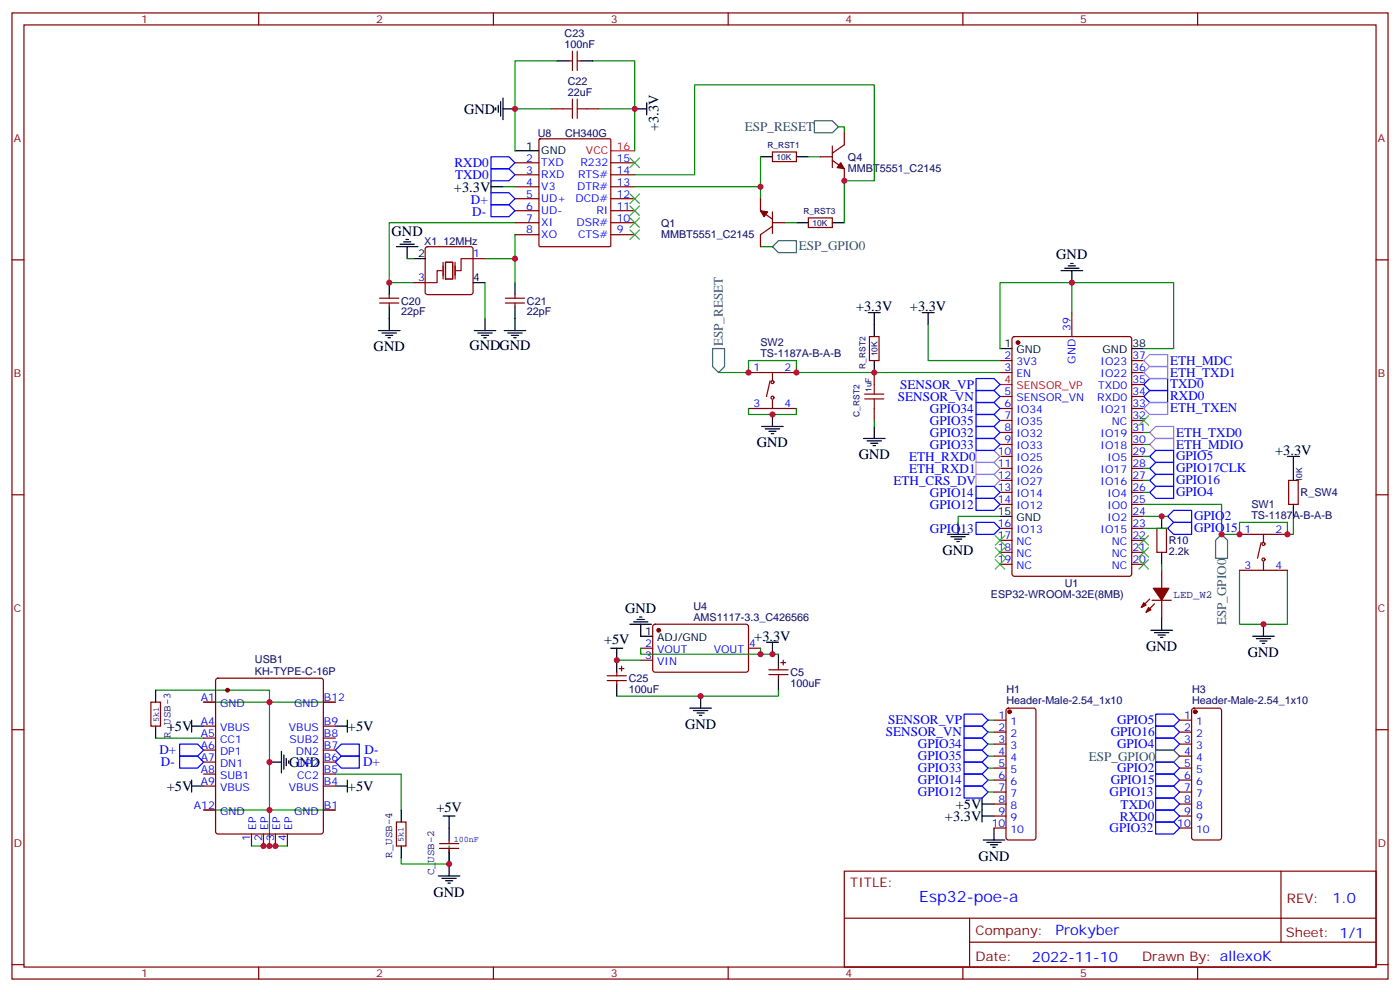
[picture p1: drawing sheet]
<svg xmlns="http://www.w3.org/2000/svg" width="412mm" height="292mm" viewBox="0 0 412 292" stroke-linecap="round" stroke-linejoin="round" font-family="sans-serif">
<g fill="none" stroke="#870000" stroke-width=".35">
<path d="M3.5 3.8h405.4v284.3h-405.4zM7.1 7.3h398.2v277.3h-398.2zM76.2 3.8v3.5M145.3 3.8v3.5M167.6 17.9h1M168.6 15.1v5.6M170 15.1v5.6M170 17.9h1.1M214.5 3.8v3.5M283.6 3.8v3.5M352.8 3.8v3.5M162.3 32h3.5"/>
<path d="M172.9 32h3.5M248.7 39.1v3.5l-3.5 2.5M151.7 47.9h7M151.7 51.4h7M151.7 55h7M151.7 58.5h7M158.8 41l.3-.1h20.5l.3 .1v31.2l-.2 .4h-20.6l-.3-.2zM179.9 47.9h7.1M179.9 51.4h7.1M179.9 55h7.1M179.9 58.5h7.1M224 58.5v3.5l3.5 2.5"/>
<path d="M227.5 44.7h7.1v2.9h-7.1zM241.7 46.1h3.5M245.2 47.2l3.5 2.5v3.5M245.2 43v6.3M3.5 76.5h3.6M125.5 72.8l.4-.2h12.7l.5 .2 .2 .5v12.7l-.2 .5-.5 .2h-12.7l-.5-.2-.2-.5v-12.7zM139.3 76.1h3.6M151.7 62h7M151.7 65.5h7M151.7 69.1h7M179.9 62h7.1M179.9 65.5h7.1"/>
<path d="M179.9 69.1h7.1M227.5 65.5h3.6M227.5 62.4v6.3M227.5 66.6l-3.5 2.5v3.5M238.1 64.1h7.1v2.9h-7.1zM405.3 76.5h3.6M111.8 89.2h5.7M111.8 87.8h5.7M114.7 86.7v1.1M114.7 89.2v1M121.7 83.2h3.5M148.9 89.2h5.6"/>
<path d="M148.9 87.8h5.6M151.7 86.7v1.1M151.7 89.2v1M256.1 99.1h2.8v7h-2.8zM298.3 99.3l.5-.2h33.9l.6 .4 .1 69.4-.5 .7h-34.1l-.6-.4-.1-69.4zM315.7 92v7.1M220.5 109.6h14.1M226.8 112.1l-1 4.6M227.5 109.6v2.5M227.5 117.8v2.4M257.5 109.6v3.6M294.6 106.1h3.5"/>
<path d="M294.6 109.6h3.5M294.6 116.7h3.5M333.4 106.1h3.5M333.4 109.6h3.5M333.4 113.2h3.5M333.4 116.7h3.5M220.5 120.2h14.1M257.5 120.2v3.6M294.6 120.2h3.5M294.6 123.8h3.5M294.6 127.3h3.5M294.6 130.8h3.5"/>
<path d="M294.6 134.3h3.5M294.6 137.9h3.5M333.4 120.2h3.5M333.4 123.8h3.5M333.4 127.3h3.5M333.4 130.8h3.5M333.4 134.3h3.5M333.4 137.9h3.5M3.5 145.6h3.6M294.6 141.4h3.5M294.6 144.9h3.5M294.6 148.4h3.5"/>
<path d="M294.6 155.5h3.5M294.6 159h3.5M333.4 141.4h3.5M333.4 144.9h3.5M333.4 148.4h3.5M333.4 152h3.5M333.4 155.5h3.5M333.4 159h3.5M340.8 155.5h2.8v7.1h-2.8zM365.1 157.3h14.1M371.5 159.7l-1.1 4.6M372.2 157.3v2.4"/>
<path d="M379.6 141.4h2.8v7h-2.8zM405.3 145.6h3.6M294.6 162.6h3.5M294.6 166.1h3.5M333.4 162.6h3.5M333.4 166.1h3.5M338.7 176.3l-2.5 2.5M339.4 176.7h5.6M340.1 177.7l-2.5 2.5M342.2 167.9v5.2M342.2 176.7v5.3M365.1 167.9h14.1"/>
<path d="M372.2 165.4v2.5M63.7 199.8l.5-.2h30.3l.5 .2 .2 .5v44.5l-.2 .5-.5 .2h-30.3l-.5-.3-.2-.4v-44.5zM178.9 198.9h5.6M181.7 197.8v1.1M182.4 196.8h1.4M183.1 196.1v1.4M188.7 190.8h3.6M188.7 194.3h3.6M192.5 183.9l.5-.2 27.1 .1 .4 .6-.1 13-.6 .4h-27.1l-.4-.7v-12.7zM220.5 190.8h3.5M226.5 197.1h5.6M226.5 198.5h5.6"/>
<path d="M229.3 196.1v1M229.3 198.5v1.1M230 195h1.4M230.7 194.3v1.4M3.5 214.8h3.6M44.4 206.7h2.9v7h-2.9zM60 217.2h3.5M60 213.7h3.5M60 206.7h3.5M95.2 217.2h3.6M95.2 213.7h3.6M95.2 206.7h3.6"/>
<path d="M178.9 200.3h5.6M181.7 200.3v1.1M292.8 211.9h3.5M292.8 215.5h3.5M292.8 219h3.5M296.6 208.6l.4-.2h7.4l.7 .5 .1 37.6-.3 .5-.5 .2h-7.4l-.5-.2-.2-.5v-37.4zM347.5 211.9h3.5M347.5 215.5h3.5M347.5 219h3.5M351.2 208.6l.5-.2h7.4l.7 .5v37.6l-.2 .5-.5 .2h-7.4l-.5-.2-.2-.5v-37.4zM405.3 214.8h3.6M60 238.4h3.5"/>
<path d="M60 231.4h3.5M60 227.8h3.5M60 224.3h3.5M60 220.8h3.5M95.2 238.4h3.6M95.2 231.4h3.6M95.2 227.8h3.6M95.2 224.3h3.6M95.2 220.8h3.6M292.8 222.5h3.5M292.8 226.1h3.5M292.8 229.6h3.5"/>
<path d="M292.8 233.1h3.5M292.8 236.6h3.5M347.5 222.5h3.5M347.5 226.1h3.5M347.5 229.6h3.5M347.5 233.1h3.5M347.5 236.6h3.5M74.1 245.5v3.5M77.6 245.5v3.5M81.1 245.5v3.5M84.7 245.5v3.5M116.8 241.9h2.8v7.1h-2.8z"/>
<path d="M129.5 249.7h5.6M129.5 248.3h5.6M132.3 247.2v1.1M132.3 249.7v1.1M248.7 256.4h156.6v28.2h-156.6zM292.8 240.2h3.5M292.8 243.7h3.5M347.5 240.2h3.5M347.5 243.7h3.5M377.3 256.4v20.9M248.7 270.2h156.5M285.6 277.3h119.6"/>
<path d="M285.6 270.2v14.2M3.5 283.9h3.6M76.2 284.6v3.5M145.3 284.6v3.5M214.5 284.6v3.5M283.6 284.6v3.5M352.8 284.6v3.5M405.3 283.9h3.6"/>
<circle cx="227.5" cy="112.5" r=".44"/>
<circle cx="227.5" cy="117.1" r=".44"/>
<circle cx="372.2" cy="160.1" r=".44"/>
<circle cx="372.2" cy="164.7" r=".44"/>
</g>
<g fill="none" stroke="#000" stroke-width=".35">
<path d="M164 17.9h3.6M171.1 17.9h3.5M146 31.7v.7M146.8 31v2.1M147.5 29.9v4.2M148.2 32h3.5M148.2 28.9v6.3M187 32h3.5M190.5 30.3v3.5M144.6 55h3.6M144.6 53.2v3.5M151.7 44.4h7"/>
<path d="M224 46.1h3.5M234.6 46.1h3.5M116.8 72.6h6.3M117.8 71.9h4.3M118.9 71.2h2.1M119.6 70.5h.7M119.9 72.6v3.5M121.7 76.1h3.5M234.6 65.5h3.5M245.2 65.5h3.5M312.6 79.7h6.3M313.6 79h4.3"/>
<path d="M314.7 78.2h2.1M315.4 77.5h.7M315.7 79.7v3.5M111.5 97.3h6.3M112.5 98h4.3M113.6 98.7h2.1M114.3 99.4h.7M114.7 83.2v3.5M114.7 90.2v7.1M139.3 83.2h3.6M139.7 97.3h6.3M140.8 98h4.2"/>
<path d="M141.8 98.7h2.1M142.5 99.4h.7M142.9 93.8v3.5M148.5 97.3h6.4M149.6 98h4.2M150.6 98.7h2.2M151.3 99.4h.7M151.7 83.2v3.5M151.7 90.2v7.1M255.8 92h3.5M257.5 92v7.1M271.6 92h3.6"/>
<path d="M273.4 92v3.5M257.5 106.1v3.5M294.6 102.6h3.5M333.4 102.6h3.5M224.4 125.5h6.3M225.4 126.2h4.3M226.5 126.9h2.1M227.2 127.6h.7M227.5 122v3.5M254.4 129h6.3M255.4 129.8h4.2M256.5 130.5h2.1"/>
<path d="M257.2 131.2h.7M257.5 125.5v3.5M379.2 134.3h3.6M381 134.3v7.1M279 157.3h6.4M280.1 158h4.2M281.2 158.7h2.1M281.9 159.4h.7M282.2 153.7v3.6M294.6 152h3.5M342.2 152v3.5M381 148.4v3.6"/>
<path d="M342.2 162.6v3.5M179.9 190.8h3.5M181.7 190.8v7M185.6 183.7h6.3M186.6 183h4.3M187.7 182.3h2.1M188.4 181.6h.7M188.7 183.7v3.6h3.6M225.8 189h3.5M227.5 189v3.5M229.3 192.5v3.6M229.3 199.6v3.5"/>
<path d="M339 185.5h6.4M340.1 186.2h4.2M341.1 186.9h2.2M341.8 187.6h.7M342.2 182v3.5M369 187.3h6.4M370.1 188h4.2M371.1 188.7h2.1M371.8 189.4h.7M372.2 183.7v3.6M45.9 203.1v3.6M45.9 213.7v3.5"/>
<path d="M56.4 211.9v3.6M56.4 213.7h3.6M98.8 213.7h3.5M102.3 211.9v3.6M181.7 201.4v3.5M203.2 208.4h6.3M204.3 209.1h4.2M205.3 209.8h2.1M206 210.5h.7M206.4 204.9v3.5M56.4 231.4h3.6M56.4 229.6v3.5"/>
<path d="M79.4 224.3h3.5M82.9 221.1v6.4M83.6 222.2v4.2M84.3 223.2v2.2M85 223.9v.7M98.8 231.4h3.5M102.3 229.6v3.5M118.2 238.4v3.5M289.3 234.9v7M289.3 236.6h3.5M118.2 249v3.5M129.1 257.8h6.4"/>
<path d="M130.2 258.5h4.2M130.5 240.2h3.6M131.2 259.2h2.1M131.9 259.9h.7M132.3 240.2v7M132.3 250.8v7M289.3 240.2h3.5M289.6 247.2h6.4M290.7 247.9h4.2M291.7 248.6h2.2M292.5 249.3h.7M292.8 243.7v3.5"/>
</g>
<path d="M179.9 44.4h7.1M294.6 113.2h3.5" fill="none" stroke="#f00" stroke-width=".35"/>
<g fill="#870000" stroke="#870000" stroke-width=".35">
<path d="M338.3 178.8l.7 .7-1.4 .7z"/>
<path d="M336.9 177.4l.7 .7-1.4 .7z"/>
<path d="M339.7 173.1h4.6l-2.1 3.6z"/>
<path d="M247.6 47.9l1.1 1.8-2.1-.4z"/>
<path d="M224 62l2.1 .4-1 1.4z"/>
<circle cx="299.9" cy="100.8" r=".53"/>
<circle cx="194" cy="185.5" r=".53"/>
<circle cx="352.1" cy="209.5" r=".53"/>
<circle cx="297.4" cy="209.5" r=".53"/>
<circle cx="67" cy="203.1" r=".53"/>
</g>
<g fill="none" stroke="#00f" stroke-width=".35">
<path d="M144.6 46.1h5.3l1.8 1.8-1.8 1.8h-5.3zM144.6 49.7h5.3l1.8 1.7-1.8 1.8h-5.3zM144.6 56.7h5.3l1.8 1.8-1.8 1.8h-5.3zM144.6 60.3h5.3l1.8 1.7-1.8 1.8h-5.3zM287.5 111.4h5.3l1.8 1.8-1.8 1.7h-5.3zM287.5 114.9h5.3l1.8 1.8-1.8 1.8h-5.3zM287.5 118.5h5.3l1.8 1.7-1.8 1.8h-5.3zM336.9 116.7l1.8-1.8h5.3v3.6h-5.3zM338.7 111.4h5.3v3.5h-5.3l-1.8-1.7zM287.5 122h5.3l1.8 1.8-1.8 1.7h-5.3zM287.5 125.5h5.3l1.8 1.8-1.8 1.7h-5.3zM287.5 129h5.3l1.8 1.8-1.8 1.8h-5.3z"/>
<path d="M338.7 137.9l1.7-1.8h5.3v3.5h-5.3zM338.7 134.3l1.7-1.7h5.3v3.5h-5.3zM287.5 143.2h5.3l1.8 1.7-1.8 1.8h-5.3zM287.5 146.7h5.3l1.8 1.7-1.8 1.8h-5.3zM287.5 153.7h5.3l1.8 1.8-1.8 1.8h-5.3zM338.7 141.4l1.7-1.8h5.3v3.6h-5.3zM338.7 144.9l1.7-1.7h5.3v3.5h-5.3zM344 155.5l1.7-1.8h5.3v3.6h-5.3zM345.7 150.2h5.3v3.5h-5.3l-1.7-1.7zM52.9 219h5.3l1.8 1.8-1.8 1.7h-5.3zM284 217.2h5.3l1.7 1.8-1.7 1.8h-5.3zM284 213.7h5.3l1.7 1.8-1.7 1.7h-5.3z"/>
<path d="M284 210.2h5.3l1.7 1.7-1.7 1.8h-5.3zM340.4 210.2h5.3l1.8 1.7-1.8 1.8h-5.3zM340.4 213.7h5.3l1.8 1.8-1.8 1.7h-5.3zM340.4 217.2h5.3l1.8 1.8-1.8 1.8h-5.3zM52.9 222.5h5.3l1.8 1.8-1.8 1.8h-5.3zM98.8 220.8l1.7-1.8h5.3v3.5h-5.3zM98.8 224.3l1.7-1.8h5.3v3.6h-5.3zM284 231.4h5.3l1.7 1.7-1.7 1.8h-5.3zM284 227.8h5.3l1.7 1.8-1.7 1.8h-5.3zM284 224.3h5.3l1.7 1.8-1.7 1.7h-5.3zM284 220.8h5.3l1.7 1.7-1.7 1.8h-5.3zM340.4 224.3h5.3l1.8 1.8-1.8 1.7h-5.3z"/>
<path d="M340.4 227.8h5.3l1.8 1.8-1.8 1.8h-5.3zM340.4 231.4h5.3l1.8 1.7-1.8 1.8h-5.3zM340.4 234.9h5.3l1.8 1.7-1.8 1.8h-5.3zM340.4 238.4h5.3l1.8 1.8-1.8 1.7h-5.3zM340.4 241.9h5.3l1.8 1.8-1.8 1.8h-5.3z"/>
</g>
<g fill="none" stroke="#008700" stroke-width=".35">
<path d="M164 17.9h-12.3v14.1h10.6M174.6 17.9h12.4v14.1M151.7 32v12.4M176.4 32h10.6M187 32v12.4M246.9 37.3h1.8v1.8M148.2 55h3.5M187 51.4h17.6v-26.4h52.9v28.2h-8.8v12.3M224 46.1v8.9h-37M224 55v3.5M238.1 46.1h3.6M119.9 76.1h1.8"/>
<path d="M151.7 69.1v7h-8.8M151.7 65.5h-37v17.7h7M151.7 76.1v7.1M224 72.6h3.5M231.1 65.5h3.5M142.9 83.2v10.6M273.4 95.5v10.6h21.2M315.7 83.2v8.8M211.7 109.6h8.8v-3.5h14.1v3.5h60M294.6 102.6v-19.4h51.1v19.4h-8.8M220.5 120.2v1.8h14.1v-1.8M257.5 123.8v1.7"/>
<path d="M336.9 137.9h1.8M336.9 127.3h1.8M336.9 130.8h1.8M336.9 134.3h1.8M294.6 152h-12.4v1.7M336.9 148.4h22.9v8.9h5.3v-3.6h14.1v3.6h1.8v-5.3M336.9 152h7.1M336.9 141.4h1.8M336.9 144.9h1.8M336.9 155.5h7.1M342.2 166.1v1.8M365.1 167.9v15.8h14.1v-15.8"/>
<path d="M181.7 194.3h7M188.7 190.8v1.7h35.3M224 190.8v1.7h5.3M45.9 203.1h33.5v45.9M45.9 217.2h14.1M60 206.7h38.8M229.3 203.1v1.8h-47.6M291 211.9h1.8M291 215.5h1.8M291 219h1.8M60 238.4h38.8M98.8 227.8h19.4v10.6"/>
<path d="M291 222.5h1.8M291 226.1h1.8M291 229.6h1.8M291 233.1h1.8M74.1 249h10.6M132.3 249v5.3h-14.1v-1.8"/>
</g>
<path d="M130.2 79.7h-1.4v3.5h-3.6M130.5 77.2v4.9M131.2 77.2h2.1v4.9h-2.1zM134.1 77.2v4.9M139.3 76.1h-3.5v3.6h-1.4" fill="none" stroke="#870012" stroke-width=".35"/>
<path d="M239.9 35.6h5.3l1.7 1.7-1.7 1.8h-5.3zM227.5 72.6l1.8-1.8h5.3v3.6h-5.3zM209.9 102.6h3.5v5.3l-1.7 1.7-1.8-1.7zM359.8 157.3l1.8 1.7v5.3h-3.5v-5.3zM340.4 220.8h5.3l1.8 1.7-1.8 1.8h-5.3z" fill="none" stroke="#366" stroke-width=".35"/>
<path d="M165.8 32h2.8M168.6 29.2v5.7M170 29.2v5.7M170 32h2.9M254.7 116h5.6M254.7 117.4h5.6M257.5 113.2v2.8M257.5 117.4v2.8" fill="none" stroke="#a10000" stroke-width=".35"/>
<path d="M336.9 109.6l1.8-1.7h5.3v3.5h-5.3zM336.9 106.1l1.8-1.7h5.3v3.5h-5.3zM338.7 118.5h5.3v3.5h-5.3l-1.8-1.8zM287.5 136.1h5.3l1.8 1.8-1.8 1.7h-5.3zM287.5 132.6h5.3l1.8 1.7-1.8 1.8h-5.3zM287.5 139.6h5.3l1.8 1.8-1.8 1.8h-5.3zM338.7 127.3l1.7-1.8h5.3v3.5h-5.3zM338.7 130.8l1.7-1.8h5.3v3.6h-5.3z" fill="none" stroke="#f0f" stroke-width=".35"/>
<g fill="none" stroke="#3c3" stroke-width=".35">
<path d="M185.6 46.5l2.8 2.8M185.6 57.1l2.8 2.8M188.4 46.5l-2.8 2.8M188.4 57.1l-2.8 2.8M185.6 60.6l2.8 2.8M185.6 64.1l2.8 2.9M185.6 67.7l2.8 2.8M188.4 60.6l-2.8 2.8M188.4 64.1l-2.8 2.9M188.4 67.7l-2.8 2.8M335.5 122.3l2.8 2.9M338.3 122.3l-2.8 2.9"/>
<path d="M293.2 157.6l2.8 2.8M296 157.6l-2.8 2.8M335.5 157.6l2.8 2.8M338.3 157.6l-2.8 2.8M293.2 161.1l2.8 2.9M293.2 164.7l2.8 2.8M296 161.1l-2.8 2.9M296 164.7l-2.8 2.8M335.5 161.1l2.8 2.9M335.5 164.7l2.8 2.8M338.3 161.1l-2.8 2.9M338.3 164.7l-2.8 2.8"/>
</g>
<g fill="#c00">
<circle cx="315.7" cy="83.2" r=".88"/>
<circle cx="257.5" cy="109.6" r=".88"/>
<circle cx="206.4" cy="204.9" r=".88"/>
<circle cx="224" cy="192.5" r=".88"/>
<circle cx="227.5" cy="192.5" r=".88"/>
<circle cx="181.7" cy="194.3" r=".88"/>
<circle cx="359.8" cy="157.3" r=".88"/>
<circle cx="227.5" cy="122" r=".88"/>
<circle cx="234.6" cy="109.6" r=".88"/>
<circle cx="220.5" cy="109.6" r=".88"/>
<circle cx="372.2" cy="183.7" r=".88"/>
<circle cx="379.2" cy="157.3" r=".88"/>
<circle cx="365.1" cy="157.3" r=".88"/>
<circle cx="114.7" cy="83.2" r=".88"/>
<circle cx="151.7" cy="76.1" r=".88"/>
<circle cx="187" cy="32" r=".88"/>
<circle cx="151.7" cy="32" r=".88"/>
<circle cx="224" cy="55" r=".88"/>
<circle cx="342.2" cy="152" r=".88"/>
<circle cx="79.4" cy="249" r=".88"/>
<circle cx="81.1" cy="249" r=".88"/>
<circle cx="77.6" cy="249" r=".88"/>
<circle cx="79.4" cy="224.3" r=".88"/>
<circle cx="79.4" cy="238.4" r=".88"/>
<circle cx="79.4" cy="206.7" r=".88"/>
<circle cx="132.3" cy="254.3" r=".88"/>
<circle cx="248.7" cy="53.2" r=".88"/>
</g>
<text font-size="4.6" fill="#00f" x="270.8" y="265.4">Esp32-poe-a</text>
<g font-size="4.2">
<text x="136.7" y="33.5">GND</text>
<text x="194" y="38.5" transform="rotate(-90 194 38.5)">+3.3V</text>
<text x="133.7" y="56.4">+3.3V</text>
<text x="115.4" y="69.4">GND</text>
<text x="311.1" y="76.4">GND</text>
<text x="252.2" y="91.6">+3.3V</text>
<text x="268" y="91.6">+3.3V</text>
<text x="110.1" y="103.3">GND</text>
<text x="138.3" y="103">GNDGND</text>
<text x="223" y="131.7">GND</text>
<text x="252.9" y="135.2">GND</text>
<text x="375.6" y="134">+3.3V</text>
<text x="277.6" y="163.4">GND</text>
<text x="184.1" y="180.4">GND</text>
<text x="177.9" y="189.6">+5V</text>
<text x="222.2" y="188.6">+3.3V</text>
<text x="337.6" y="191.7">GND</text>
<text x="367.6" y="193.4">GND</text>
<text x="49.1" y="215.2">+5V</text>
<text x="102.5" y="215.2">+5V</text>
<text x="201.8" y="214.6">GND</text>
<text x="85.2" y="225.7">GND</text>
<text x="49.1" y="232.8">+5V</text>
<text x="102.5" y="232.8">+5V</text>
<text x="128.5" y="239">+5V</text>
<text x="281.6" y="238.1">+5V</text>
<text x="278.4" y="241.5">+3.3V</text>
<text x="288.2" y="253.4">GND</text>
<text x="127.7" y="264">GND</text>
</g>
<g font-size="4.2" fill="#00f">
<text x="392.5" y="265.7">1.0</text>
<text x="310.9" y="275.2">Prokyber</text>
<text x="304" y="283">2022-11-10</text>
</g>
<g font-size="3.9" fill="#366">
<text x="219.4" y="38.5">ESP_RESET</text>
<text x="235.3" y="73.7">ESP_GPIO0</text>
<text x="213" y="101.9" transform="rotate(-90 213 101.9)">ESP_RESET</text>
<text x="361.2" y="184.1" transform="rotate(-90 361.2 184.1)">ESP_GPIO0</text>
<text x="320.7" y="223.9">ESP_GPIO0</text>
</g>
<g font-size="3.9" fill="#00f">
<text x="133.8" y="49.3">RXD0</text>
<text x="134" y="52.8">TXD0</text>
<text x="138.7" y="59.9">D+</text>
<text x="139.1" y="63.5">D-</text>
<text x="344.7" y="107.3">ETH_MDC</text>
<text x="344.7" y="110.8">ETH_TXD1</text>
<text x="264.5" y="118">SENSOR_VN</text>
<text x="265.2" y="114.4">SENSOR_VP</text>
<text x="344.7" y="117.9">RXD0</text>
<text x="344.7" y="114.3">TXD0</text>
<text x="273.9" y="121.5">GPIO34</text>
<text x="273.9" y="125">GPIO35</text>
<text x="344.7" y="121.4">ETH_TXEN</text>
<text x="273.9" y="128.6">GPIO32</text>
<text x="346.4" y="128.5">ETH_TXD0</text>
<text x="267.8" y="135.6">ETH_RXD0</text>
<text x="273.9" y="132.1">GPIO33</text>
<text x="346.4" y="132">ETH_MDIO</text>
<text x="346.4" y="135.5">GPIO5</text>
<text x="263.2" y="142.7">ETH_CRS_DV</text>
<text x="267.8" y="139.1">ETH_RXD1</text>
<text x="346.4" y="139">GPIO17CLK</text>
<text x="346.4" y="142.6">GPIO16</text>
<text x="273.9" y="146.2">GPIO14</text>
<text x="273.9" y="149.7">GPIO12</text>
<text x="346.4" y="146.1">GPIO4</text>
<text x="351.7" y="153.2">GPIO2</text>
<text x="273.9" y="156.8">GPIO13</text>
<text x="351.7" y="156.7">GPIO15</text>
<text x="261.6" y="213.2">SENSOR_VP</text>
<text x="329.1" y="213.2">GPIO5</text>
<text x="47" y="222">D+</text>
<text x="261" y="216.7">SENSOR_VN</text>
<text x="270.4" y="220.3">GPIO34</text>
<text x="327.2" y="216.7">GPIO16</text>
<text x="329.1" y="220.3">GPIO4</text>
<text x="47.4" y="225.5">D-</text>
<text x="106.9" y="225.6">D+</text>
<text x="107.4" y="222">D-</text>
<text x="270.4" y="227.3">GPIO33</text>
<text x="270.4" y="223.8">GPIO35</text>
<text x="329.1" y="227.3">GPIO2</text>
<text x="270.4" y="230.9">GPIO14</text>
<text x="327.2" y="230.9">GPIO15</text>
<text x="270.4" y="234.4">GPIO12</text>
<text x="326.8" y="234.4">GPIO13</text>
<text x="330.1" y="238">TXD0</text>
<text x="326.8" y="245">GPIO32</text>
<text x="329.9" y="241.5">RXD0</text>
</g>
<g font-size="3.9" fill="#800">
<text x="250.5" y="261">TITLE:</text>
<text x="379.1" y="265.7">REV:</text>
<text x="287.4" y="275.2">Company:</text>
<text x="378.7" y="275.8">Sheet: 1/1</text>
<text x="287.4" y="282.9">Date:</text>
<text x="336.4" y="282.9">Drawn By: allexoK</text>
</g>
<g font-size="3.2" fill="#800">
<text x="41.6" y="6.8">1</text>
<text x="110.8" y="6.8">2</text>
<text x="179.9" y="6.8">3</text>
<text x="249.1" y="6.8">4</text>
<text x="318.2" y="6.8">5</text>
<text x="4.1" y="41.9">A</text>
<text x="405.9" y="41.9">A</text>
<text x="4.1" y="111.1">B</text>
<text x="405.9" y="111.1">B</text>
<text x="4.1" y="180.2">C</text>
<text x="405.9" y="180.2">C</text>
<text x="4.1" y="249.3">D</text>
<text x="405.9" y="249.3">D</text>
<text x="41.6" y="287.6">1</text>
<text x="110.8" y="287.6">2</text>
<text x="179.9" y="287.6">3</text>
<text x="249.1" y="287.6">4</text>
<text x="318.2" y="287.6">5</text>
</g>
<g font-size="3.2" fill="#000080">
<text x="166.3" y="10.9">C23</text>
<text x="166.3" y="14">100nF</text>
<text x="167.2" y="28.2">22uF</text>
<text x="167.2" y="24.9">C22</text>
<text x="158.4" y="40.2">U8</text>
<text x="166.5" y="40.2">CH340G</text>
<text x="249.8" y="47.3">Q4</text>
<text x="249.8" y="50.5">MMBT5551_C2145</text>
<text x="125" y="72">X1</text>
<text x="130.6" y="72">12MHz</text>
<text x="194.8" y="70">MMBT5551_C2145</text>
<text x="194.8" y="66.7">Q1</text>
<text x="118.2" y="89.6">C20</text>
<text x="155.2" y="89.6">C21</text>
<text x="118.2" y="92.8">22pF</text>
<text x="155.2" y="92.8">22pF</text>
<text x="224" y="101.9">SW2</text>
<text x="224" y="105.1">TS-1187A-B-A-B</text>
<text x="368.6" y="149.5">SW1</text>
<text x="383.1" y="146.1">R_SW4</text>
<text x="368.6" y="152.7">TS-1187A-B-A-B</text>
<text x="344.3" y="160.2">R10</text>
<text x="344.3" y="163.4">2.2k</text>
<text x="313.6" y="172.9">U1</text>
<text x="204.3" y="179.5">U4</text>
<text x="291.9" y="176.1">ESP32-WROOM-32E(8MB)</text>
<text x="345.7" y="176.1">LED_W2</text>
<text x="204.3" y="182.7">AMS1117-3.3_C426566</text>
<text x="75.1" y="195.3">USB1</text>
<text x="75.1" y="198.5">KH-TYPE-C-16P</text>
<text x="185.2" y="203.9">100uF</text>
<text x="185.2" y="200.7">C25</text>
<text x="232.8" y="202.2">100uF</text>
<text x="232.8" y="199">C5</text>
<text x="296.5" y="207.3">Header-Male-2.54_1x10</text>
<text x="296.5" y="204">H1</text>
<text x="351.1" y="207.3">Header-Male-2.54_1x10</text>
<text x="351.1" y="204">H3</text>
<text x="50.3" y="217.1" transform="rotate(-90 50.3 217.1)">R_USB-3</text>
<text x="115.5" y="252.4" transform="rotate(-90 115.5 252.4)">R_USB-4</text>
<text x="127.9" y="257.7" transform="rotate(-90 127.9 257.7)">C_USB-2</text>
</g>
<g font-size="3.2">
<text x="155" y="44">1</text>
<text x="159.5" y="45.4">GND</text>
<text x="123.2" y="75.8">2</text>
<text x="139.3" y="82.8">4</text>
<text x="295.9" y="102.2">1</text>
<text x="299.4" y="104">GND</text>
<text x="324.8" y="104">GND</text>
<text x="333.6" y="102.2">38</text>
<text x="293.9" y="151.6">15</text>
<text x="299.4" y="153.4">GND</text>
<text x="190.1" y="186.9">1</text>
<text x="193.6" y="188.7">ADJ/GND</text>
</g>
<g font-size="3.2" fill="#00f">
<text x="155" y="47.6">2</text>
<text x="181.7" y="47.6">15</text>
<text x="155" y="51.1">3</text>
<text x="159.5" y="49">TXD</text>
<text x="159.5" y="52.5">RXD</text>
<text x="170.3" y="52.5">RTS#</text>
<text x="171" y="49">R232</text>
<text x="181.7" y="51.1">14</text>
<text x="155" y="54.6">4</text>
<text x="155" y="58.1">5</text>
<text x="159.5" y="56">V3</text>
<text x="159.5" y="59.5">UD+</text>
<text x="169.5" y="59.5">DCD#</text>
<text x="170" y="56">DTR#</text>
<text x="181.7" y="58.1">12</text>
<text x="181.7" y="54.6">13</text>
<text x="155" y="61.7">6</text>
<text x="155" y="65.2">7</text>
<text x="159.5" y="63.1">UD-</text>
<text x="175.7" y="63.1">RI</text>
<text x="181.7" y="65.2">10</text>
<text x="181.7" y="61.7">11</text>
<text x="155" y="68.7">8</text>
<text x="159.5" y="66.6">XI</text>
<text x="159.5" y="70.1">XO</text>
<text x="169.8" y="66.6">DSR#</text>
<text x="170.3" y="70.1">CTS#</text>
<text x="181.7" y="68.7">9</text>
<text x="139.3" y="75.8">1</text>
<text x="123.2" y="82.8">3</text>
<text x="315.4" y="97.3" transform="rotate(-90 315.4 97.3)">39</text>
<text x="295.9" y="105.8">2</text>
<text x="299.4" y="107.5">3V3</text>
<text x="316.8" y="107" transform="rotate(-90 316.8 107)">GND</text>
<text x="324.2" y="107.5">IO23</text>
<text x="333.6" y="105.8">37</text>
<text x="222" y="109.3">1</text>
<text x="231.1" y="109.3">2</text>
<text x="295.9" y="109.3">3</text>
<text x="299.4" y="111.1">EN</text>
<text x="324.2" y="111.1">IO22</text>
<text x="333.6" y="109.3">36</text>
<text x="333.6" y="112.8">35</text>
<text x="222" y="119.9">3</text>
<text x="231.1" y="119.9">4</text>
<text x="295.9" y="119.9">6</text>
<text x="295.9" y="116.3">5</text>
<text x="299.4" y="118.1">SENSOR_VN</text>
<text x="323.2" y="118.1">RXD0</text>
<text x="323.5" y="114.6">TXD0</text>
<text x="333.6" y="116.3">34</text>
<text x="333.6" y="119.9">33</text>
<text x="295.9" y="123.4">7</text>
<text x="299.4" y="125.2">IO35</text>
<text x="299.4" y="121.6">IO34</text>
<text x="324.2" y="121.6">IO21</text>
<text x="327.5" y="125.2">NC</text>
<text x="333.6" y="123.4">32</text>
<text x="295.9" y="130.5">9</text>
<text x="295.9" y="126.9">8</text>
<text x="299.4" y="128.7">IO32</text>
<text x="324.2" y="128.7">IO19</text>
<text x="333.6" y="126.9">31</text>
<text x="333.6" y="130.5">30</text>
<text x="293.9" y="137.5">11</text>
<text x="293.9" y="134">10</text>
<text x="299.4" y="135.7">IO25</text>
<text x="299.4" y="132.2">IO33</text>
<text x="324.2" y="132.2">IO18</text>
<text x="326.2" y="135.7">IO5</text>
<text x="333.6" y="134">29</text>
<text x="333.6" y="137.5">28</text>
<text x="293.9" y="141">12</text>
<text x="299.4" y="142.8">IO27</text>
<text x="299.4" y="139.3">IO26</text>
<text x="324.2" y="139.3">IO17</text>
<text x="324.2" y="142.8">IO16</text>
<text x="333.6" y="141">27</text>
<text x="293.9" y="148.1">14</text>
<text x="293.9" y="144.6">13</text>
<text x="299.4" y="149.9">IO12</text>
<text x="299.4" y="146.3">IO14</text>
<text x="326.2" y="146.3">IO4</text>
<text x="326.2" y="149.9">IO0</text>
<text x="333.6" y="144.6">26</text>
<text x="333.6" y="148.1">25</text>
<text x="293.9" y="155.2">16</text>
<text x="326.2" y="153.4">IO2</text>
<text x="333.6" y="151.6">24</text>
<text x="333.6" y="155.2">23</text>
<text x="293.9" y="158.7">17</text>
<text x="299.4" y="160.4">NC</text>
<text x="299.4" y="156.9">IO13</text>
<text x="324.2" y="156.9">IO15</text>
<text x="327.5" y="160.4">NC</text>
<text x="333.6" y="158.7">22</text>
<text x="366.6" y="156.9">1</text>
<text x="375.7" y="156.9">2</text>
<text x="293.9" y="165.7">19</text>
<text x="293.9" y="162.2">18</text>
<text x="299.4" y="167.5">NC</text>
<text x="299.4" y="164">NC</text>
<text x="327.5" y="164">NC</text>
<text x="327.5" y="167.5">NC</text>
<text x="333.6" y="162.2">21</text>
<text x="333.6" y="165.7">20</text>
<text x="366.6" y="167.5">3</text>
<text x="375.7" y="167.5">4</text>
<text x="190.1" y="190.4">2</text>
<text x="220.7" y="190.4">4</text>
<text x="190.1" y="194">3</text>
<text x="193.6" y="192.2">VOUT</text>
<text x="193.6" y="195.7">VIN</text>
<text x="210.2" y="192.2">VOUT</text>
<text x="59.1" y="206.3">A1</text>
<text x="64.8" y="208.1">GND</text>
<text x="86.7" y="208.1">GND</text>
<text x="95.4" y="206.3">B12</text>
<text x="59.1" y="213.4">A4</text>
<text x="64.8" y="215.1">VBUS</text>
<text x="85.1" y="215.1">VBUS</text>
<text x="95.4" y="213.4">B9</text>
<text x="294.1" y="211.6">1</text>
<text x="294.1" y="215.1">2</text>
<text x="297.6" y="213.4">1</text>
<text x="348.8" y="211.6">1</text>
<text x="348.8" y="215.1">2</text>
<text x="352.3" y="213.4">1</text>
<text x="59.1" y="220.4">A6</text>
<text x="59.1" y="216.9">A5</text>
<text x="64.8" y="218.7">CC1</text>
<text x="85.3" y="218.7">SUB2</text>
<text x="95.4" y="216.9">B8</text>
<text x="95.4" y="220.4">B7</text>
<text x="294.1" y="218.7">3</text>
<text x="297.6" y="216.9">2</text>
<text x="297.6" y="220.4">3</text>
<text x="348.8" y="218.7">3</text>
<text x="352.3" y="216.9">2</text>
<text x="352.3" y="220.4">3</text>
<text x="59.1" y="227.5">A8</text>
<text x="59.1" y="223.9">A7</text>
<text x="64.8" y="225.7">DN1</text>
<text x="64.8" y="222.2">DP1</text>
<text x="87.1" y="222.2">DN2</text>
<text x="87.6" y="225.7">DP2</text>
<text x="95.4" y="223.9">B6</text>
<text x="95.4" y="227.5">B5</text>
<text x="294.1" y="222.2">4</text>
<text x="294.1" y="225.7">5</text>
<text x="297.6" y="223.9">4</text>
<text x="297.6" y="227.5">5</text>
<text x="348.8" y="222.2">4</text>
<text x="348.8" y="225.7">5</text>
<text x="352.3" y="223.9">4</text>
<text x="352.3" y="227.5">5</text>
<text x="59.1" y="231">A9</text>
<text x="64.8" y="232.8">VBUS</text>
<text x="64.8" y="229.2">SUB1</text>
<text x="85.1" y="232.8">VBUS</text>
<text x="87.5" y="229.2">CC2</text>
<text x="95.4" y="231">B4</text>
<text x="294.1" y="229.2">6</text>
<text x="294.1" y="232.8">7</text>
<text x="297.6" y="231">6</text>
<text x="348.8" y="229.2">6</text>
<text x="348.8" y="232.8">7</text>
<text x="352.3" y="231">6</text>
<text x="57.1" y="238.1">A12</text>
<text x="64.8" y="239.8">GND</text>
<text x="86.7" y="239.8">GND</text>
<text x="95.4" y="238.1">B1</text>
<text x="294.1" y="236.3">8</text>
<text x="294.1" y="239.8">9</text>
<text x="297.6" y="234.5">7</text>
<text x="297.6" y="238.1">8</text>
<text x="348.8" y="236.3">8</text>
<text x="348.8" y="239.8">9</text>
<text x="352.3" y="234.5">7</text>
<text x="352.3" y="238.1">8</text>
<text x="75.5" y="244.2" transform="rotate(-90 75.5 244.2)">EP</text>
<text x="79" y="244.2" transform="rotate(-90 79 244.2)">EP</text>
<text x="82.5" y="244.2" transform="rotate(-90 82.5 244.2)">EP</text>
<text x="86.1" y="244.2" transform="rotate(-90 86.1 244.2)">EP</text>
<text x="292.1" y="243.3">10</text>
<text x="297.6" y="241.6">9</text>
<text x="297.6" y="245.1">10</text>
<text x="346.8" y="243.3">10</text>
<text x="352.3" y="241.6">9</text>
<text x="352.3" y="245.1">10</text>
<text x="73.7" y="247.7" transform="rotate(-90 73.7 247.7)">1</text>
<text x="77.3" y="247.7" transform="rotate(-90 77.3 247.7)">2</text>
<text x="80.8" y="247.7" transform="rotate(-90 80.8 247.7)">3</text>
<text x="84.3" y="247.7" transform="rotate(-90 84.3 247.7)">4</text>
</g>
<g font-size="3.2" fill="#f00">
<text x="172.6" y="45.4">VCC</text>
<text x="181.7" y="44">16</text>
<text x="295.9" y="112.8">4</text>
<text x="299.4" y="114.6">SENSOR_VP</text>
</g>
<g font-size="2.5" fill="#000080">
<text x="226.1" y="43.6">R_RST1</text>
<text x="228.8" y="47.1">10K</text>
<text x="236.7" y="63">R_RST3</text>
<text x="239.3" y="66.5">10K</text>
<text x="258.5" y="104.9" transform="rotate(-90 258.5 104.9)">10K</text>
<text x="254.9" y="108.6" transform="rotate(-90 254.9 108.6)">R_RST2</text>
<text x="256.7" y="115.4" transform="rotate(-90 256.7 115.4)">1uF</text>
<text x="253.2" y="122.7" transform="rotate(-90 253.2 122.7)">C_RST2</text>
<text x="383.6" y="141.9" transform="rotate(-90 383.6 141.9)">10K</text>
<text x="46.7" y="212.5" transform="rotate(-90 46.7 212.5)">5k1</text>
<text x="118.8" y="247.8" transform="rotate(-90 118.8 247.8)">5k1</text>
<text x="133.7" y="247.9">100nF</text>
</g>
</svg>
